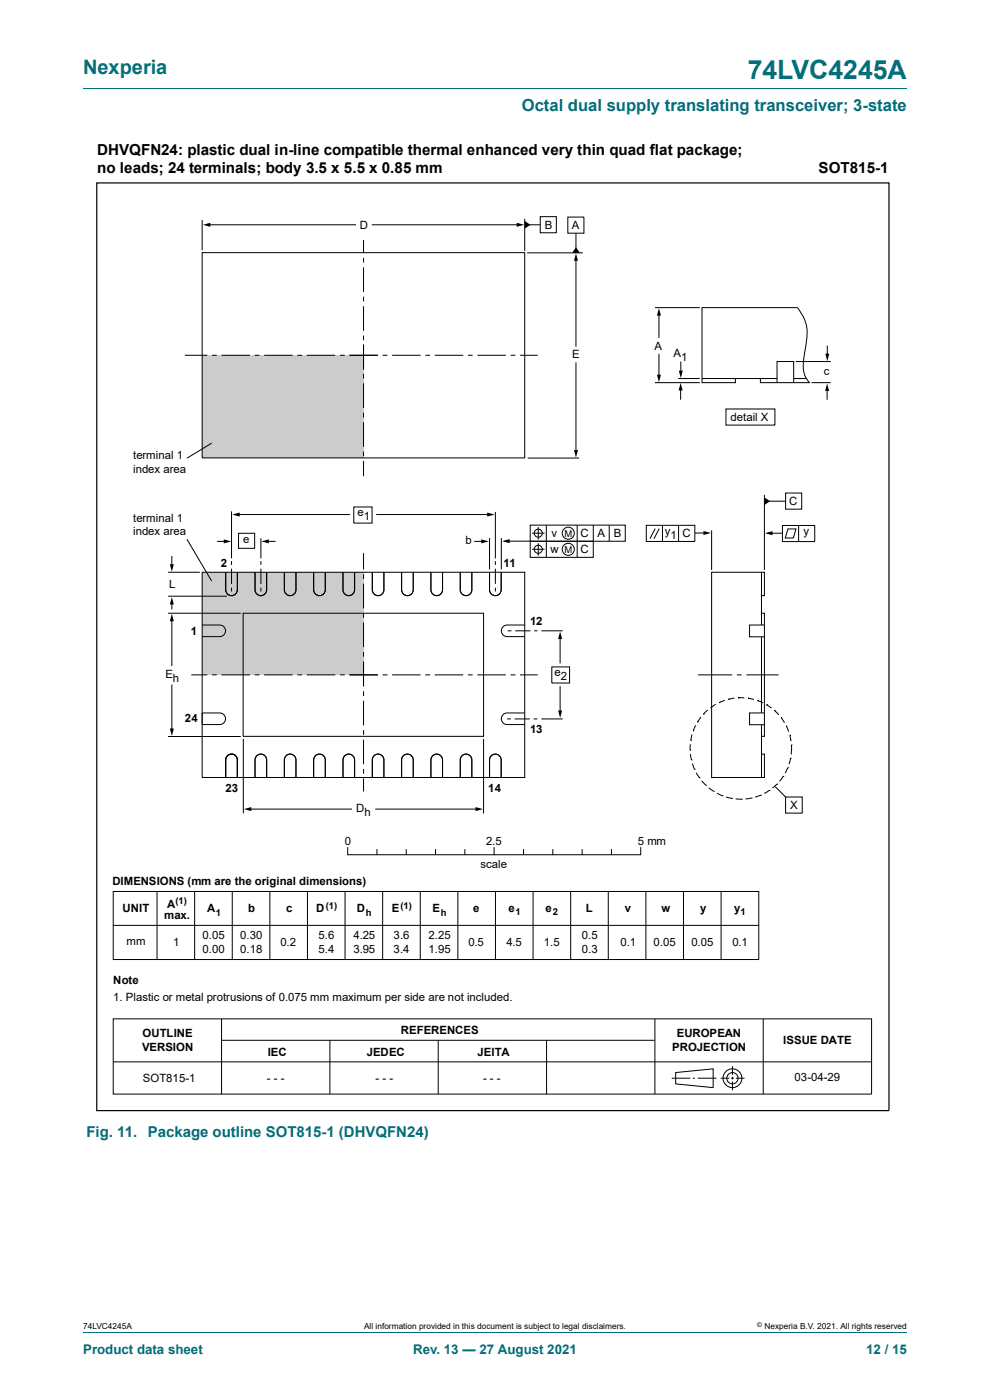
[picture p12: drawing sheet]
<svg xmlns="http://www.w3.org/2000/svg" width="210mm" height="297mm" viewBox="0 0 210 297" stroke-linecap="round" stroke-linejoin="round" font-family="sans-serif">
<path d="M17.6 18.8h174.8" fill="none" stroke="#036f7b" stroke-width=".21"/>
<g fill="#ccc">
<path d="M42.9 121.4h34.2v21.8h-34.2z"/>
<path d="M42.9 75.4h34.2v21.7h-34.2z"/>
</g>
<g fill="none" stroke="#000" stroke-width=".21">
<path d="M42.9 53.6h68.4v43.5h-68.4zM42.9 46.7v6.4M43.9 47.7h31.6M77.1 50.9v2.8M77.1 54.7v1M77.1 56.7v5.2M78.9 47.7h31.6M111.3 46.4v6.8M111.8 53.6h11.8M111.8 47.7h2.7M114.6 46h3.4v3.4h-3.4zM120.4 46.1h3.5v3.4h-3.5z"/>
<path d="M122.2 49.5v3.6M122.2 54.6v18.9M39.2 75.4h4.8M45 75.4h1M47 75.4h6M54 75.4h1M56 75.4h6.1M63.1 75.4h1M65.1 75.4h6M72.1 75.4h1M74.1 75.4h6.1M77.1 62.9v1.1"/>
<path d="M77.1 65v5.2M77.1 71.2v1M77.1 73.1v5.3M77.1 79.3v1M81.2 75.4h1M83.2 75.4h6M90.2 75.4h1M92.2 75.4h6.1M99.3 75.4h1M101.3 75.4h6M108.3 75.4h1M110.3 75.4h3.8"/>
<path d="M122.2 76.9v19.4M138.9 65.3h9.6M139.8 66.3v5.4M139.8 75.1v4.9M144.4 76.7v2.5M168.8 76.7h7.4M175.5 73.3v2.3M44.9 94l-5.2 3.2M77.1 81.3v5.2M77.1 87.5v1.1M77.1 89.6v5.2M77.1 95.8v1"/>
<path d="M77.1 97.8v3.2M111.9 97.2h10.9M138.9 81.2h9.6M143.9 80.3h4.6M144.4 82.2v2.6M148.9 80.3h15.9M154 86.8h10.4v3.4h-10.4zM156 80.3v.9h-7.1v-15.9h20.2a8.7 8.7 0 0 1 1.9 7.7 15.7 15.7 0 0 0-.4 6.4l.6 1.2 .5 .6h-10.4v-.9M164.8 81.2v-4.5h3.6v4.5M168.4 80.3h2.5M172.2 81.2h4M175.4 82.3v2.5"/>
<path d="M36.5 118v2.5M39.7 114.4l5.2 8.9M46 114.9h2.2M49.1 108.5v10M49.1 119v.8M50.1 109.2h24.2M50.6 113.1h3.4v3.2h-3.4zM55.3 114.2v4.3M55.3 119v.8M56.3 114.9h2.1M75 107.5h3.9v3.5h-3.9zM77.1 117.4v3.4"/>
<path d="M79.8 109.2h24.3M100.6 114.9h2.1M103.8 114.2v6.6M105.1 108.6v9.9M105.1 119v.8M106.3 114.2v6.6M107 114.8h5.4M112.5 111.4h20.1v3.4h-20.1zM112.5 114.8h13.3v3.4h-13.3zM112.9 113.1h2.6M112.9 116.5h2.6M114.2 111.8v2.7"/>
<path d="M114.2 115.2v2.7M115.9 111.4v6.8M122.4 111.4v6.8M125.8 111.4v3.4M129.2 111.5v3.3M137.1 111.4h10.3v3.5h-10.3zM139 112.1l-1.1 2.2M139.8 112.1l-1.1 2.2M140.5 111.4v3.5M143.9 111.5v3.4M147.4 113.1h2.4M151 112.5v8.4"/>
<path d="M162.1 105v15.9M162.7 106.3h3.9M162.8 113.1h3.1M166 111.5h6.8v3.4h-6.8zM166.6 104.6h3.5v3.4h-3.5zM167.1 112.2h1.7l-.5 1.9h-1.7zM169.4 111.4v3.5M35.7 121.4h6.7M35.7 126.5h12.4M35.7 130.1h15.4M36.5 127.5v1.8M36.5 131v10.3"/>
<path d="M42.9 121.4h68.4v43.5h-68.4zM42.9 132.6h3.7a1.23 1.23 0 0 1 1.2 1.2 1.23 1.23 0 0 1-1.2 1.3h-3.7M47.9 121.4v3.7a1.23 1.23 0 0 0 1.2 1.3 1.23 1.23 0 0 0 1.2-1.3v-3.7M49.1 120.6v3.3M49.1 124.7v.8M49.2 126.4h.1M51.6 130.1h51v26.1h-51zM54.1 121.4v3.7a1.23 1.23 0 0 0 1.2 1.3 1.23 1.23 0 0 0 1.3-1.3v-3.7M55.2 126.4h.1M55.3 120.6v3.3M55.3 124.7v.8M60.3 121.4v3.7a1.23 1.23 0 0 0 1.2 1.3 1.23 1.23 0 0 0 1.3-1.3v-3.7"/>
<path d="M66.5 121.4v3.7a1.23 1.23 0 0 0 1.3 1.3 1.23 1.23 0 0 0 1.2-1.3v-3.7M72.8 121.4v3.7a1.23 1.23 0 0 0 1.2 1.3 1.23 1.23 0 0 0 1.2-1.3v-3.7M77.1 121.8v1M77.1 123.8v5.3M77.1 130.1v1M77.1 132.1v5.2M77.1 138.3v1M79 121.4v3.7a1.23 1.23 0 0 0 1.2 1.3 1.23 1.23 0 0 0 1.2-1.3v-3.7M85.2 121.4v3.7a1.23 1.23 0 0 0 1.2 1.3 1.23 1.23 0 0 0 1.3-1.3v-3.7M91.4 121.4v3.7a1.23 1.23 0 0 0 1.2 1.3 1.23 1.23 0 0 0 1.3-1.3v-3.7M97.6 121.4v3.7a1.23 1.23 0 0 0 1.3 1.3 1.23 1.23 0 0 0 1.2-1.3v-3.7M103.8 121.4v3.7a1.23 1.23 0 0 0 1.3 1.3 1.23 1.23 0 0 0 1.2-1.3v-3.7"/>
<path d="M105.1 120.6v3.3M105.1 124.7v.8M107.7 133.8h.8M109.3 133.8h3.2M111.3 132.6h-3.7a1.23 1.23 0 0 0-1.3 1.2 1.23 1.23 0 0 0 1.3 1.3h3.7M113.3 133.8h.7M114.8 133.8h4.6M118.8 134.8v5.9M161.5 130.1h.6v26.1h-.6M161.5 132.6h-2.5v2.5h2.5M161.5 126.4h.6v-5h-11.1v43.5h11.1v-4.9h-.6M161.5 121.4v11.2"/>
<path d="M161.5 135.1v16.1M161.5 135.1h.6M161.5 132.6h.6M35.7 156.2h15.4M36.5 145.2v10.2M40.6 143.2h3.4M42.9 151.2h3.7a1.23 1.23 0 0 1 1.2 1.3 1.23 1.23 0 0 1-1.2 1.2h-3.7zM45 143.2h1M47 143.2h6M49.2 160h.1M51.6 156.7v15.9M54 143.2h1"/>
<path d="M56 143.2h6.1M63.1 143.2h1M65.1 143.2h6M72.1 143.2h1M74.1 143.2h6.1M77.1 140.3v5.3M77.1 146.6v1.1M77.1 148.7v5.2M77.1 154.9v1M77.1 156.9v5.2M81.2 143.2h1M83.2 143.2h6"/>
<path d="M90.2 143.2h1M92.2 143.2h6.1M99.3 143.2h1M101.3 143.2h6M102.6 156.7v15.9M107.6 152.5h.8M108.3 143.2h1M109.2 152.5h3.2M110.3 143.2h3.8M111.3 151.2h-3.7a1.23 1.23 0 0 0-1.3 1.3 1.23 1.23 0 0 0 1.3 1.2h3.7M113.2 152.5h.8M114.8 152.5h4.6"/>
<path d="M117.1 141.5h3.7v3.4h-3.7zM118.8 145.5v6M146.4 159.2h.1M146.4 157.9v1.3M146.4 160l.3 1.2M146.5 157.1h.1M146.8 155.8l-.3 1.3M147.1 155.1h.1M147.6 153.9l-.5 1.2M148 153.2h.1M148.1 143.2h7.2M148.7 152.1l-.7 1.1"/>
<path d="M149.2 151.5h.1M150.1 150.6l-.9 .9M150.8 150.1h.1M151.8 149.4l-1 .7M152.6 149h.1M153.7 148.6l-1.1 .4M154.5 148.3h.1M155.8 148.1l-1.3 .2M156.3 143.2h1M156.6 148h.1M156.6 148l1.3 .1M158.3 143.2h6.9"/>
<path d="M158.7 148.1h.1M158.7 148.1l1.2 .3M160.7 148.6h.1M160.7 148.6l1.2 .5M161.5 151.2h-2.5v2.5h2.5M161.5 153.7h.6M161.5 151.2h.6M161.5 153.7v11.2M162.6 149.5h.1M162.6 149.5l1.1 .7M164.3 150.7h.1M164.3 150.7l.9 .9"/>
<path d="M165.7 152.2h.1M165.7 152.2l.7 1.1M166.8 154h.1M166.8 154l.5 1.2M167.5 156h.1M167.5 156l.3 1.2M167.9 158h.1M167.9 158l-.1 2.1M47.8 161.2v3.7M47.9 161.2a1.23 1.23 0 0 1 1.2-1.2 1.23 1.23 0 0 1 1.2 1.2v3.7v-3.7a1.23 1.23 0 0 0-1.2-1.2 1.23 1.23 0 0 0-1.2 1.2v3.7M52.6 171.6h22.1M54.1 164.9v-3.7a1.23 1.23 0 0 1 1.2-1.2 1.23 1.23 0 0 1 1.3 1.2v3.7"/>
<path d="M60.3 164.9v-3.7a1.23 1.23 0 0 1 1.2-1.2 1.23 1.23 0 0 1 1.3 1.2v3.7M66.5 164.9v-3.7a1.23 1.23 0 0 1 1.3-1.2 1.23 1.23 0 0 1 1.2 1.2v3.7M72.8 164.9v-3.7a1.23 1.23 0 0 1 1.2-1.2 1.23 1.23 0 0 1 1.2 1.2v3.7M73.8 179.8v1.5h62.1v-1.5M77.1 163.1v1M77.1 165.1v2.8M79 164.9v-3.7a1.23 1.23 0 0 1 1.2-1.2 1.23 1.23 0 0 1 1.2 1.2v3.7M79.6 171.6h22.1M85.2 164.9v-3.7a1.23 1.23 0 0 1 1.2-1.2 1.23 1.23 0 0 1 1.3 1.2v3.7M91.4 164.9v-3.7a1.23 1.23 0 0 1 1.2-1.2 1.23 1.23 0 0 1 1.3 1.2v3.7M97.6 164.9v-3.7a1.23 1.23 0 0 1 1.3-1.2 1.23 1.23 0 0 1 1.2 1.2v3.7M103.8 164.9v-3.7a1.23 1.23 0 0 1 1.3-1.2 1.23 1.23 0 0 1 1.2 1.2v3.7"/>
<path d="M104.8 179.8v1.5M146.7 161.2h.1M146.9 162l.4 1.2M147.3 163.2h.1M147.7 163.9l.7 1.1M148.4 165h.1M148.9 165.6l.8 1M149.7 166.6h.1M150.3 167.1l1.1 .8M151.4 167.9h.1M152.1 168.3l1.1 .5M153.2 168.8h.1"/>
<path d="M154 169.1l1.3 .3M155.3 169.4h.1M156 169.5h1.3M157.3 169.5h.1M159.4 169.3h.1M159.4 169.3l-1.3 .2M161.4 168.7h.1M161.4 168.7l-1.2 .4M163.2 167.7h.1M163.2 167.7l-1.1 .6M164.4 166.9l2.2 2.2M164.8 166.3h.1"/>
<path d="M164.8 166.3l-.9 .9M166.1 164.7h.1M166.1 164.7l-.7 1M166.6 169.1h3.6v3.4h-3.6zM167.1 162.9h.1M167.1 162.9l-.5 1.1M167.7 160.9h.1M167.7 160.9l-.3 1.2M24 189.1h137v14.5h-137zM24 196.3h136.9M33.3 189.1v14.4M41.3 189.1v14.4"/>
<path d="M49.3 189.1v14.4M57.2 189.1v14.4M65.2 189.1v14.4M73.2 189.1v14.4M80 180.2v1.1M81.2 189.1v14.4M86.2 180.2v1.1M89.1 189.1v14.4M92.4 180.2v1.1M97.1 189.1v14.4M98.6 180.2v1.1M105.1 189.1v14.4"/>
<path d="M111 180.2v1.1M113.1 189.1v14.4M117.3 180.2v1.1M121.1 189.1v14.4M123.5 180.2v1.1M129 189.1v14.4M129.7 180.2v1.1M137 189.1v14.4M145 189.1v14.4M153 189.1v14.4M24 216.1h160.9v16h-160.9zM47 216.2v15.9"/>
<path d="M138.9 216.2v15.9M161.9 216.2v15.9M24 225.3h160.9M47 220.7h91.8M70 220.7v11.4M93 220.7v11.4M115.9 220.7v11.4M142.5 228.7h3.9M143.3 227.5l8-.8v4l-8-.8zM147 228.7h.4M148 228.7h4M152.9 228.7h1.8"/>
<path d="M155.1 228.7h.6M155.4 226.2v1.8M155.4 228.5v.5M155.4 229.4v1.9M156.1 228.7h1.8"/>
<circle cx="114.2" cy="113.1" r=".86"/>
<circle cx="114.2" cy="116.5" r=".86"/>
<circle cx="120.5" cy="116.5" r="1.28"/>
<circle cx="120.5" cy="113.1" r="1.28"/>
<circle cx="155.4" cy="228.7" r="2"/>
<circle cx="155.4" cy="228.7" r="1.2"/>
</g>
<g fill="#000">
<path d="M43 47.7l1.6-.4v.8zM109.6 47.3l1.6 .4-1.6 .4zM111.3 46.9l1.2 .8-1.2 .8zM122.2 52.4l.8 1.2h-1.6zM122.2 53.7l.4 1.6h-.9zM139.8 65.4l.4 1.6h-.9zM139.3 79.5h.9l-.4 1.6zM144 78.6h.8l-.4 1.6zM175.1 75h.8l-.4 1.6zM121.7 95.5h.9l-.4 1.6zM144.4 81.2l.4 1.6h-.9zM175.4 81.3l.5 1.6h-.9z"/>
<path d="M36 119.7h.9l-.4 1.6zM47.5 114.4l1.6 .5-1.6 .4zM49.3 109.2l1.5-.5v.9zM55.4 114.9l1.6-.5v.9zM102.1 114.4l1.6 .5-1.6 .4zM103.3 108.7l1.6 .5-1.6 .4zM106.5 114.8l1.6-.4v.8zM149.2 112.6l1.6 .5-1.6 .4zM162.1 105.5l1.2 .8-1.2 .8zM162.3 113.1l1.6-.4v.8zM36.5 130.2l.4 1.6h-.9zM36.5 126.7l.4 1.5h-.9z"/>
<path d="M118.8 134l.4 1.6h-.8zM36 154.5h.9l-.4 1.6zM118.4 150.7h.8l-.4 1.6zM51.7 171.6l1.6-.4v.9zM100.9 171.2l1.6 .4-1.6 .5z"/>
</g>
<path d="M20.5 38.8h168.1v196.8h-168.1z" fill="none" stroke="#000" stroke-width=".25"/>
<path d="M17.6 282.6h174.8" fill="none" stroke="#036f7b" stroke-width=".21"/>
<text font-size="5.6" fill="#036f7b" x="158.6" y="16.8">74LVC4245A</text>
<text font-size="4.2" fill="#036f7b" x="17.6" y="15.6">Nexperia</text>
<text font-size="3.5" fill="#036f7b" x="110.7" y="23.7">Octal dual supply translating transceiver; 3-state</text>
<g font-size="3.2">
<text x="20.6" y="32.9">DHVQFN24: plastic dual in-line compatible thermal enhanced very thin quad flat package;</text>
<text x="20.6" y="36.8">no leads; 24 terminals; body 3.5 x 5.5 x 0.85 mm</text>
<text x="173.6" y="36.6">SOT815-1</text>
</g>
<g font-size="3.2" fill="#036f7b">
<text x="18.3" y="241.3">Fig. 11.</text>
<text x="31.3" y="241.3">Package outline SOT815-1 (DHVQFN24)</text>
</g>
<g font-size="2.8" fill="#036f7b">
<text x="17.6" y="287.2">Product data sheet</text>
<text x="87.6" y="287.2">Rev. 13 — 27 August 2021</text>
<text x="183.7" y="287.2">12 / 15</text>
</g>
<g font-size="2.4">
<text x="76.3" y="48.5">D</text>
<text x="115.5" y="48.5">B</text>
<text x="121.3" y="48.5">A</text>
<text x="121.4" y="76">E</text>
<text x="138.8" y="74.2">A</text>
<text x="142.8" y="75.7">A</text>
<text x="144.5" y="76.5">1</text>
<text x="174.8" y="79.5">c</text>
<text x="155" y="89.3">detail X</text>
<text x="28.2" y="97.3">terminal 1</text>
<text x="28.2" y="100.3">index area</text>
<text x="167.4" y="107.2">C</text>
<text x="28.2" y="110.6">terminal 1</text>
<text x="28.2" y="113.6">index area</text>
<text x="75.9" y="109.5">e</text>
<text x="77.2" y="110.3">1</text>
<text x="117" y="113.8">v</text>
<text x="123.2" y="113.9">C</text>
<text x="126.8" y="113.9">A</text>
<text x="130.2" y="113.9">B</text>
<text x="141" y="113.5">y</text>
<text x="170.5" y="113.6">y</text>
<text x="51.6" y="115.3">e</text>
<text x="98.7" y="115.4">b</text>
<text x="116.7" y="117.2">w</text>
<text x="123.2" y="117.3">C</text>
<text x="142.2" y="114.3">1</text>
<text x="144.7" y="114">C</text>
<text x="35.9" y="124.7">L</text>
<text x="46.8" y="120.2">2</text>
<text x="106.8" y="120.4">11</text>
<text x="40.5" y="134.7">1</text>
<text x="112.4" y="132.7">12</text>
<text x="35.1" y="143.9">E</text>
<text x="117.6" y="143.4">e</text>
<text x="36.7" y="144.7">h</text>
<text x="119" y="144.2">2</text>
<text x="39.2" y="153.2">24</text>
<text x="112.4" y="155.6">13</text>
<text x="47.8" y="168">23</text>
<text x="103.5" y="168">14</text>
<text x="75.5" y="172.4">D</text>
<text x="77.3" y="173.1">h</text>
<text x="167.6" y="171.6">X</text>
<text x="73.1" y="179.2">0</text>
<text x="103.1" y="179.2">2.5</text>
<text x="135.3" y="179.2">5 mm</text>
<text x="101.9" y="184.1">scale</text>
<text x="23.8" y="187.8">DIMENSIONS (mm are the original dimensions)</text>
<text x="26" y="193.6">UNIT</text>
<text x="34.8" y="195">max.</text>
<text x="35.5" y="192.6">A</text>
<text x="44" y="193.6">A</text>
<text x="52.7" y="193.6">b</text>
<text x="60.7" y="193.6">c</text>
<text x="67.1" y="193.6">D</text>
<text x="75.7" y="193.6">D</text>
<text x="83.1" y="193.6">E</text>
<text x="91.7" y="193.6">E</text>
<text x="100.4" y="193.6">e</text>
<text x="107.9" y="193.6">e</text>
<text x="115.7" y="193.6">e</text>
<text x="124.3" y="193.6">L</text>
<text x="132.6" y="193.6">v</text>
<text x="140.3" y="193.6">w</text>
<text x="148.5" y="193.6">y</text>
<text x="155.7" y="193.6">y</text>
<text x="26.8" y="200.6">mm</text>
<text x="36.7" y="200.7">1</text>
<text x="43" y="199.3">0.05</text>
<text x="43" y="202.2">0.00</text>
<text x="51" y="199.3">0.30</text>
<text x="51" y="202.2">0.18</text>
<text x="59.5" y="200.7">0.2</text>
<text x="67.6" y="199.3">5.6</text>
<text x="67.6" y="202.2">5.4</text>
<text x="75" y="199.3">4.25</text>
<text x="75" y="202.2">3.95</text>
<text x="83.5" y="199.3">3.6</text>
<text x="83.5" y="202.2">3.4</text>
<text x="90.9" y="199.3">2.25</text>
<text x="90.9" y="202.2">1.95</text>
<text x="99.3" y="200.7">0.5</text>
<text x="107.4" y="200.7">4.5</text>
<text x="115.3" y="200.7">1.5</text>
<text x="123.4" y="199.3">0.5</text>
<text x="123.4" y="202.2">0.3</text>
<text x="131.6" y="200.7">0.1</text>
<text x="138.7" y="200.7">0.05</text>
<text x="146.7" y="200.7">0.05</text>
<text x="155.4" y="200.7">0.1</text>
<text x="24" y="208.8">Note</text>
<text x="24" y="212.4">1. Plastic or metal protrusions of 0.075 mm maximum per side are not included.</text>
<text x="30.3" y="220.1">OUTLINE</text>
<text x="85.1" y="219.4">REFERENCES</text>
<text x="143.6" y="220.1">EUROPEAN</text>
<text x="166.1" y="221.6">ISSUE DATE</text>
<text x="30.1" y="223">VERSION</text>
<text x="56.8" y="223.9">IEC</text>
<text x="77.8" y="223.9">JEDEC</text>
<text x="101.3" y="223.9">JEITA</text>
<text x="142.6" y="223">PROJECTION</text>
<text x="30.3" y="229.5">SOT815-1</text>
<text x="56.6" y="229.5">- - -</text>
<text x="79.7" y="229.5">- - -</text>
<text x="102.5" y="229.5">- - -</text>
<text x="168.6" y="229.4">03-04-29</text>
</g>
<g font-size="2">
<text x="119.7" y="113.8">M</text>
<text x="119.7" y="117.2">M</text>
<text x="37.2" y="191.7">(1)</text>
<text x="45.8" y="194.4">1</text>
<text x="69.1" y="192.8">(1)</text>
<text x="77.6" y="194.4">h</text>
<text x="84.9" y="192.8">(1)</text>
<text x="93.5" y="194.4">h</text>
<text x="109.4" y="194">1</text>
<text x="117.3" y="194">2</text>
<text x="157.1" y="194">1</text>
</g>
<g font-size="1.8">
<text x="17.6" y="282">74LVC4245A</text>
<text x="77.2" y="282">All information provided in this document is subject to legal disclaimers.</text>
<text x="162.2" y="282">Nexperia B.V. 2021. All rights reserved</text>
</g>
<text font-size="1.4" x="160.6" y="281.6">©</text>
</svg>
